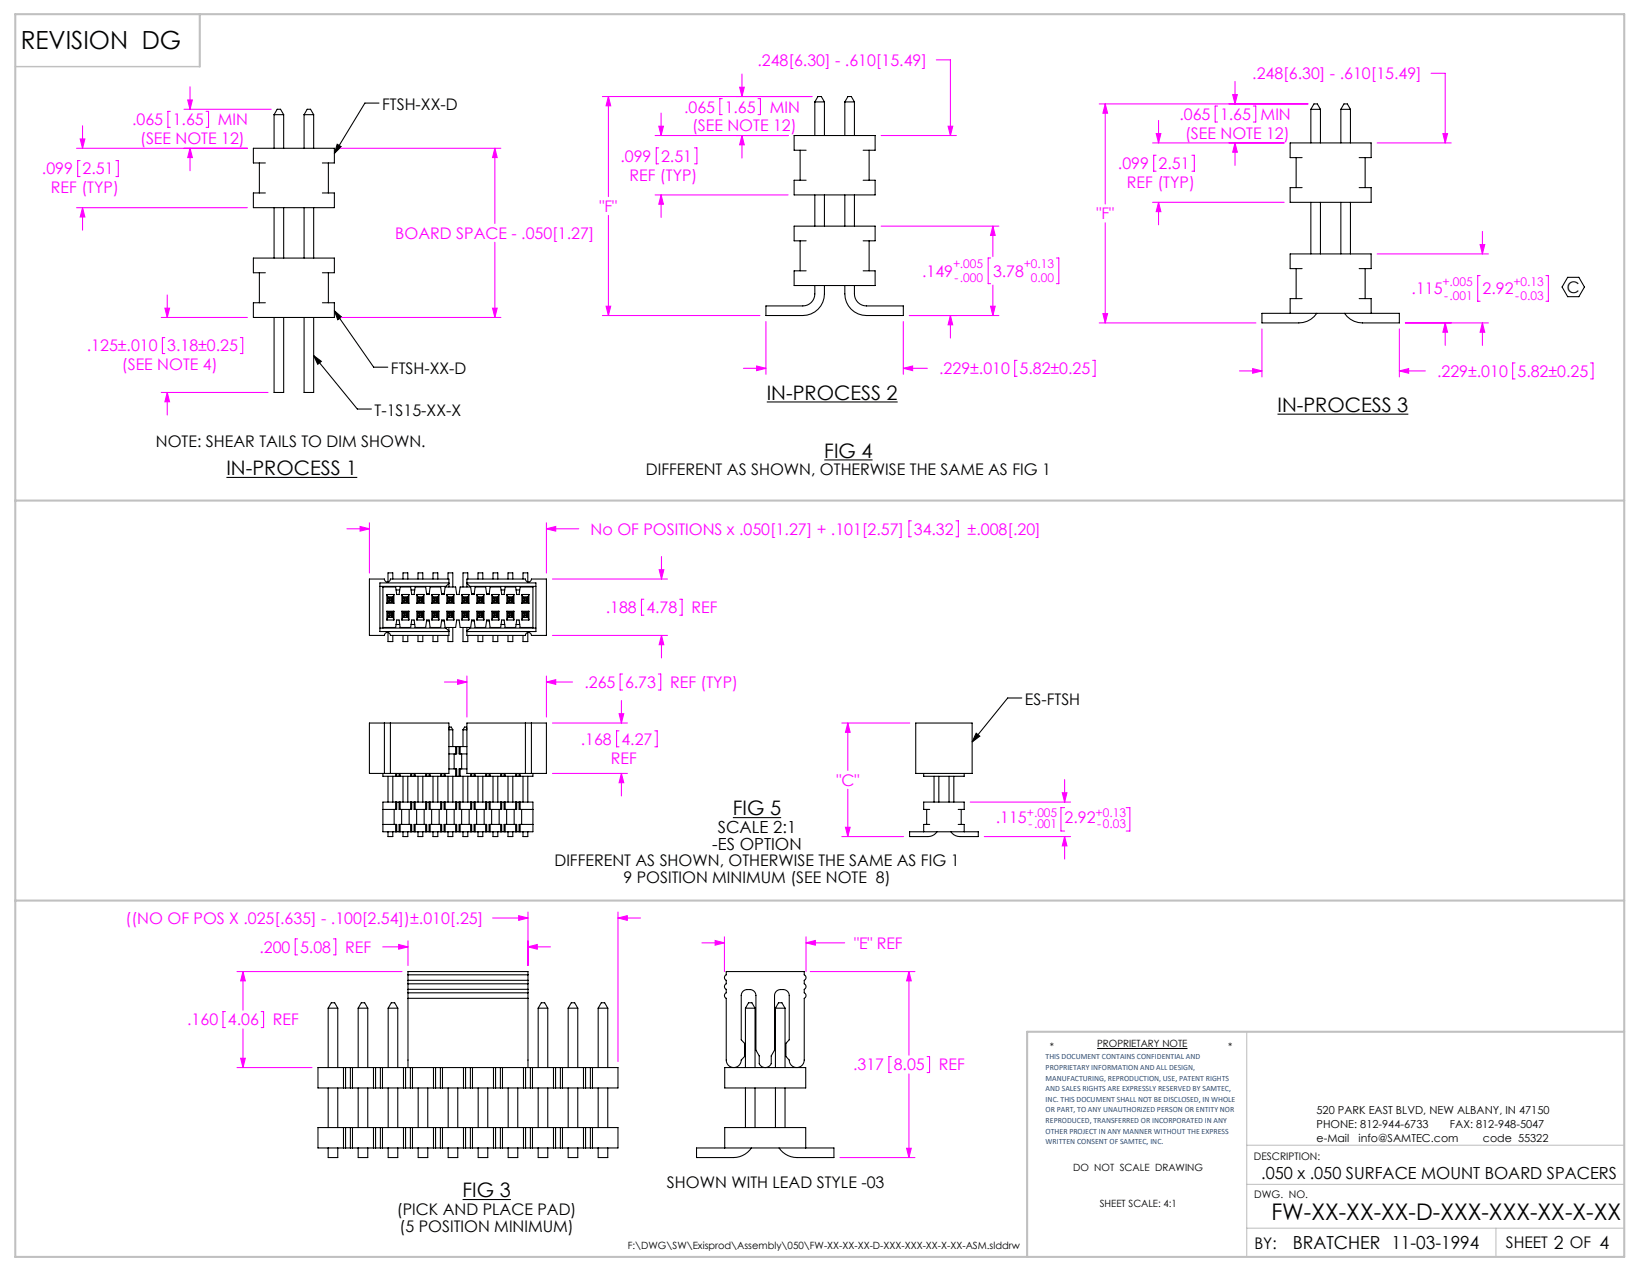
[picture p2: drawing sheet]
<svg xmlns="http://www.w3.org/2000/svg" width="279mm" height="216mm" viewBox="0 0 279 216" stroke-linecap="round" stroke-linejoin="round" font-family="sans-serif">
<path d="M0 0h279.4v215.9h-279.4z" fill="none" stroke="#fff" stroke-width=".18"/>
<g fill="none" stroke="#000" stroke-width=".18">
<path d="M46.4 19.4v5.7M46.4 19.4h1.6M46.4 19.4l.5-.9h.6l.5 .9M48 19.4v5.7M51.5 19.4h1.6M51.5 19.4l.5-.9h.6l.5 .9M51.5 19.4v5.7M53.1 19.4v5.7M64.2 17.5h-2.4l-5.2 8.5M138 17.3l.5-1h.6l.5 1M138 17.3h1.6M138 17.3v5.6"/>
<path d="M139.6 17.3v5.6M143.1 17.3l.5-1h.6l.5 1M143.1 17.3h1.6M143.1 17.3v5.6M144.7 17.3v5.6M222 18.5h1.6M222 18.5l.5-.9h.6l.5 .9M222 18.5v5.7M223.6 18.5v5.7M227 18.5h1.7M227 18.5l.6-.9h.5l.6 .9M227 18.5v5.7"/>
<path d="M228.7 18.5v5.7M43.9 27.6v5.1M44.9 27.6h-2v-2.5h13.7v2.5h-2M44.9 32.7h-2v2.5h13.7v-2.5h-2M46.4 35.2v8.5M48 35.2v8.5M51.5 35.2v8.5M53.1 35.2v8.5M55.6 27.6v5.1M57.1 24.4l.7 .4-1.2 1.2zM135.5 25.4v5.1M136.5 25.4h-2v-2.5h13.7v2.5h-2"/>
<path d="M136.5 30.5h-2v2.5h13.7v-2.5h-2M138 33v5.3M139.6 33v5.3M143.1 33v5.3M144.7 33v5.3M147.2 25.4v5.1M219.5 26.7v5.1M220.5 26.7h-2v-2.5h13.7v2.5h-2.1M220.5 31.8h-2v2.5h13.7v-2.5h-2.1M222 34.3v8.7M223.6 34.3v8.7M227 34.3v8.7"/>
<path d="M228.7 34.3v8.7M231.2 26.7v5.1M43.9 46.2v5.1M44.9 46.2h-2v-2.5h13.7v2.5h-2M44.9 51.3h-2v2.5h13.7v-2.5h-2M46.4 53.8v12.7h1.6v-12.7M51.5 53.8v12.7h1.6v-12.7M55.6 46.2v5.1M56.6 52.6l6.7 9.6h2.4M56.6 52.6l1.2 1.1-.6 .4zM135.5 40.8v5.1M136.5 40.8h-2v-2.5h13.7v2.5h-2"/>
<path d="M136.5 45.9h-2v2.4h13.7v-2.4h-2M138 48.3a3.2 3.2 0 0 1-.6 2.9 2.03 2.03 0 0 1-1.5 .6h-6.2v1.6h6.2a3.7 3.7 0 0 0 3.7-3.6v-1.5M143.1 48.3a4.7 4.7 0 0 0 1 4.1 3.7 3.7 0 0 0 2.6 1h6.3v-1.6h-6.3a2.03 2.03 0 0 1-2-2v-1.5M147.2 40.8v5.1M219.5 45.5v5.1M220.5 45.5h-2v-2.5h13.7v2.5h-2.1M220.5 50.6h-2v2.5M223 53.1a3.7 3.7 0 0 1-3.1 1.6h-6.2v-1.6h23.3v1.6h-6.3a3.7 3.7 0 0 1-3-1.6M230.1 50.6h2.1v2.5M231.2 45.5v5.1M265.5 47h1.9l.9 1.6-.9 1.6h-1.9l-1-1.6zM53.1 60.2l7.4 9.1h2.4"/>
<path d="M53.1 60.2l1.3 1-.6 .5zM129.8 68.1h22.2M139.6 77.9h8.2M216.3 70.1h22.2M38.3 80.8h22.2M64.8 99.3v7.1M64.8 99.4h2.2l.2 1.3h.4l.2-1.3h1.7l.2 1.3h.4l.2-1.3h1.8l.2 1.3h.4l.1-1.3h1.8l.2 1.3h.4l.2-1.3h1.8l.1 1.3h.4l.2-1.3h1.8l.2 1.3h.4l.2-1.3h1.7l.2 1.3h.4l.2-1.3h1.8l.2 1.3h.4l.1-1.3h1.8l.2 1.3h.4l.2-1.3h2.1M66.5 98v-1h-.8v1.5M67.1 99.9h.6M68.2 98v-1h.9v1M69.6 99.9h.6M70.8 98v-1h.8v1"/>
<path d="M73.3 98v-1h.8v1M75.9 98v-1h.8v2.4M76 99.4v-1.4h-9.9a.51 .51 0 0 1-.5 .6 .51 .51 0 0 1-.5-.6h-2.5v9.6h2.5a.51 .51 0 0 1 .5-.5 .51 .51 0 0 1 .5 .5h9.9v-1.3M76 98.7h-11.7v8.2h11.7M76 98.8l-.5 .5h-11.2M79.1 99.4v-1.4h9.9a.51 .51 0 0 0 .5 .6 .51 .51 0 0 0 .5-.6h2.5v9.6h-2.5a.51 .51 0 0 0-.5-.5 .51 .51 0 0 0-.5 .5h-9.9v-1.3M79.1 98.7h11.6v8.2h-11.6M79.1 98.8l.5 .5h11.1M79.2 98v-1h-.8v2.4M80.9 98v-1h.9v1M83.5 98v-1h.8v1M84.8 99.9h.7"/>
<path d="M86 98v-1h.8v1M87.4 99.9h.6M88.6 98v-1h.8v1.5M90.2 99.3v7.1M64.3 106.4h11.2l.5 .5M64.8 106.3h2.2l.2-1.3h.4l.2 1.3h1.7l.2-1.3h.4l.2 1.3h1.8l.2-1.3h.4l.1 1.3h1.8l.2-1.3h.4l.2 1.3h1.8l.1-1.3h.4l.2 1.3h1.8l.2-1.3h.4l.2 1.3h1.7l.2-1.3h.4l.2 1.3h1.8l.2-1.3h.4l.1 1.3h1.8l.2-1.3h.4l.2 1.3h2.1M65.5 102.1h1.2M65.5 100.7h1.2M65.5 100.7v1.4M65.5 103.5v1.5M65.5 103.5h1.2M65.5 105h1.2"/>
<path d="M65.5 100.7l.2 .4M65.5 103.5l.2 .1M65.7 101.1v.9M65.7 103.6v1M65.7 102l-.2 .1M65.7 101.1h.9M65.7 102h.9M65.7 104.6l-.2 .4M65.7 104.6h.9M65.7 103.6h.9M65.7 107.1v1.5h.8v-1M65.7 103.7v.8"/>
<path d="M65.7 101.1l.3 .3M65.7 103.7l.3 .3M65.7 103.7h.8M65.7 104.5h.8M65.7 101.1h.8M65.7 102h.8M66 101.7l-.3 .3M66 104.2l-.3 .3M66 104h.3M66 104.2h.3M66 101.4h.3M66 101.7h.3"/>
<path d="M66 101.4v.3M66 104v.2M66.3 101.7l.2 .3M66.3 104.2l.2 .3M66.3 101.4v.3M66.3 104v.2M66.5 101.1v.9M66.5 103.7v.8M66.5 101.1l-.2 .3M66.5 103.7l-.2 .3M66.6 102l.1 .1M66.6 101.1v.9"/>
<path d="M66.6 103.6v1M66.6 104.6l.1 .4M66.7 100.7v1.4M66.7 103.5v1.5M66.7 100.7l-.1 .4M66.7 103.5l-.1 .1M67.1 105.7h.6M68.1 102.1h1.1M68.1 100.7h1.1M68.1 103.5h1.1M68.1 105h1.1M68.1 100.7v1.4"/>
<path d="M68.1 103.5v1.5M68.1 103.5l.1 .1M68.1 100.7l.1 .4M68.2 101.1h.9M68.2 102h.9M68.2 104.6h.9M68.2 102l-.1 .1M68.2 103.6h.9M68.2 101.1v.9M68.2 103.6v1M68.2 104.6l-.1 .4M68.2 103.7v.8"/>
<path d="M68.2 107.6v1h.9v-1M68.2 103.7l.3 .3M68.2 101.1l.3 .3M68.2 103.7h.9M68.2 104.5h.9M68.5 101.7l-.3 .3M68.5 104.2l-.3 .3M68.5 104h.3M68.5 104.2h.3M68.5 101.4v.3M68.5 104v.2M68.5 101.4h.3"/>
<path d="M68.5 101.7h.3M68.8 104.2l.3 .3M68.8 101.7l.3 .3M68.8 101.4v.3M68.8 104v.2M69.1 101.1v.9M69.1 103.7v.8M69.1 101.1l-.3 .3M69.1 103.7l-.3 .3M69.1 103.6v1M69.1 102l.1 .1M69.1 104.6l.1 .4"/>
<path d="M69.2 100.7v1.4M69.2 103.5v1.5M69.2 100.7l-.1 .4M69.2 103.5l-.1 .1M69.6 105.7h.6M70.6 102.1h1.2M70.6 100.7h1.2M70.6 103.5h1.2M70.6 105h1.2M70.6 100.7v1.4M70.6 103.5v1.5M70.6 103.5l.1 .1"/>
<path d="M70.6 100.7l.1 .4M70.7 101.1h.9M70.7 102h.9M70.7 104.6h.9M70.7 103.6h.9M70.7 102l-.1 .1M70.7 101.1v.9M70.7 103.6v1M70.7 104.6l-.1 .4M70.8 107.6v1h.8v-1M70.8 101.1v.9M70.8 103.7v.8"/>
<path d="M70.8 103.7l.2 .3M70.8 101.1l.2 .3M70.8 103.7h.8M70.8 104.5h.8M70.8 101.1h.8M70.8 102h.8M71 101.7l-.2 .3M71 104.2l-.2 .3M71 104h.3M71 104.2h.3M71 101.4v.3M71 104v.2"/>
<path d="M71 101.4h.3M71 101.7h.3M71.3 104.2l.3 .3M71.3 101.7l.3 .3M71.3 101.4v.3M71.3 104v.2M71.6 101.1v.9M71.6 103.7v.8M71.6 101.1l-.3 .3M71.6 103.7l-.3 .3M71.6 102l.2 .1M71.6 103.6v1"/>
<path d="M71.6 104.6l.2 .4M71.8 100.7v1.4M71.8 103.5v1.5M71.8 100.7l-.2 .4M71.8 103.5l-.2 .1M72.2 100.5h.5M72.2 105.1h.5M73.1 102.1h1.2M73.1 100.7h1.2M73.1 103.5h1.2M73.1 105h1.2M73.1 100.7v1.4"/>
<path d="M73.1 103.5v1.5M73.1 103.5l.2 .1M73.1 100.7l.2 .4M73.3 101.1h.9M73.3 102h.9M73.3 104.6h.9M73.3 103.6h.9M73.3 102l-.2 .1M73.3 101.1v.9M73.3 103.6v1M73.3 104.6l-.2 .4M73.3 107.6v1h.8v-1"/>
<path d="M73.3 103.7v.8M73.3 103.7l.3 .3M73.3 101.1l.3 .3M73.3 103.7h.8M73.3 104.5h.8M73.3 101.1h.8M73.3 102h.8M73.6 101.7l-.3 .3M73.6 104.2l-.3 .3M73.6 104h.3M73.6 104.2h.3M73.6 101.4h.3"/>
<path d="M73.6 101.7h.3M73.6 101.4v.3M73.6 104v.2M73.9 104.2l.2 .3M73.9 101.7l.2 .3M73.9 101.4v.3M73.9 104v.2M74.1 101.1v.9M74.1 103.7v.8M74.1 101.1l-.2 .3M74.1 103.7l-.2 .3M74.2 102l.1 .1"/>
<path d="M74.2 101.1v.9M74.2 103.6v1M74.2 104.6l.1 .4M74.3 100.7v1.4M74.3 103.5v1.5M74.3 100.7l-.1 .4M74.3 103.5l-.1 .1M74.8 100.5h.4M74.8 105.1h.4M75.7 102.1h1.2M75.7 100.7h1.2M75.7 103.5h1.2"/>
<path d="M75.7 105h1.2M75.7 100.7v1.4M75.7 103.5v1.5M75.7 103.5l.1 .1M75.7 100.7l.1 .4M75.8 101.1h.9M75.8 102h.9M75.8 104.6h.9M75.8 103.6h.9M75.8 102l-.1 .1M75.8 101.1v.9M75.8 103.6v1"/>
<path d="M75.8 104.6l-.1 .4M75.9 101.1v.9M75.9 103.7v.8M75.9 103.7l.2 .3M75.9 101.1l.2 .3M75.9 103.7h.8M75.9 104.5h.8M75.9 101.1h.8M75.9 102h.8M76.1 101.7l-.2 .3M76.1 104.2l-.2 .3M76.1 104h.3"/>
<path d="M76.1 104.2h.3M76.1 101.4h.3M76.1 101.7h.3M76.1 101.4v.3M76.1 104v.2M76.4 104.2l.3 .3M76.4 101.7l.3 .3M76.4 101.4v.3M76.4 104v.2M76.7 101.1v.9M76.7 103.7v.8M76.7 106.3v2.3h-.8v-1"/>
<path d="M76.7 101.1l-.3 .3M76.7 103.7l-.3 .3M76.7 102l.2 .1M76.7 103.6v1M76.7 104.6l.2 .4M76.9 100.7v1.4M76.9 103.5v1.5M76.9 100.7l-.2 .4M76.9 103.5l-.2 .1M78.2 102.1h1.2M78.2 100.7h1.2M78.2 103.5h1.2"/>
<path d="M78.2 105h1.2M78.2 100.7v1.4M78.2 103.5v1.5M78.2 103.5l.2 .1M78.2 100.7l.2 .4M78.4 101.1h.9M78.4 102h.9M78.4 104.6h.9M78.4 103.6h.9M78.4 102l-.2 .1M78.4 101.1v.9M78.4 103.6v1"/>
<path d="M78.4 104.6l-.2 .4M78.4 103.7v.8M78.4 106.3v2.3h.8v-1M78.4 103.7l.3 .3M78.4 101.1l.3 .3M78.4 103.7h.8M78.4 104.5h.8M78.4 101.1h.8M78.4 102h.8M78.7 101.7l-.3 .3M78.7 104.2l-.3 .3M78.7 104h.3"/>
<path d="M78.7 104.2h.3M78.7 101.4h.3M78.7 101.7h.3M78.7 101.4v.3M78.7 104v.2M79 104.2l.2 .3M79 101.7l.2 .3M79 101.4v.3M79 104v.2M79.2 101.1v.9M79.2 103.7v.8M79.2 101.1l-.2 .3"/>
<path d="M79.2 103.7l-.2 .3M79.3 102l.1 .1M79.3 101.1v.9M79.3 103.6v1M79.3 104.6l.1 .4M79.4 100.7v1.4M79.4 103.5v1.5M79.4 100.7l-.1 .4M79.4 103.5l-.1 .1M79.9 100.5h.4M79.9 105.1h.4M80.8 102.1h1.1"/>
<path d="M80.8 100.7h1.1M80.8 103.5h1.1M80.8 105h1.1M80.8 100.7v1.4M80.8 103.5v1.5M80.8 103.5l.1 .1M80.8 100.7l.1 .4M80.9 101.1h.9M80.9 102h.9M80.9 104.6h.9M80.9 103.6h.9M80.9 102l-.1 .1"/>
<path d="M80.9 101.1v.9M80.9 103.6v1M80.9 104.6l-.1 .4M80.9 103.7v.8M80.9 107.6v1h.9v-1M80.9 103.7l.3 .3M80.9 101.1l.3 .3M80.9 103.7h.9M80.9 104.5h.9M81.2 101.7l-.3 .3M81.2 104.2l-.3 .3M81.2 104h.3"/>
<path d="M81.2 104.2h.3M81.2 101.4h.3M81.2 101.7h.3M81.2 101.4v.3M81.2 104v.2M81.5 104.2l.3 .3M81.5 101.7l.3 .3M81.5 101.4v.3M81.5 104v.2M81.8 101.1v.9M81.8 103.7v.8M81.8 101.1l-.3 .3"/>
<path d="M81.8 103.7l-.3 .3M81.8 102l.1 .1M81.8 103.6v1M81.8 104.6l.1 .4M81.9 100.7v1.4M81.9 103.5v1.5M81.9 100.7l-.1 .4M81.9 103.5l-.1 .1M82.4 100.5h.4M82.4 105.1h.4M83.3 102.1h1.2M83.3 100.7h1.2"/>
<path d="M83.3 103.5h1.2M83.3 105h1.2M83.3 100.7v1.4M83.3 103.5v1.5M83.3 103.5l.1 .1M83.3 100.7l.1 .4M83.4 101.1h.9M83.4 102h.9M83.4 104.6h.9M83.4 103.6h.9M83.4 102l-.1 .1M83.4 101.1v.9"/>
<path d="M83.4 103.6v1M83.4 104.6l-.1 .4M83.5 107.6v1h.8v-1M83.5 101.1v.9M83.5 103.7v.8M83.5 103.7l.2 .3M83.5 101.1l.2 .3M83.5 103.7h.8M83.5 104.5h.8M83.5 101.1h.8M83.5 102h.8M83.7 101.7l-.2 .3"/>
<path d="M83.7 104.2l-.2 .3M83.7 104h.3M83.7 104.2h.3M83.7 101.4v.3M83.7 104v.2M83.7 101.4h.3M83.7 101.7h.3M84 104.2l.3 .3M84 101.7l.3 .3M84 101.4v.3M84 104v.2M84.3 101.1v.9"/>
<path d="M84.3 103.7v.8M84.3 101.1l-.3 .3M84.3 103.7l-.3 .3M84.3 102l.2 .1M84.3 103.6v1M84.3 104.6l.2 .4M84.5 100.7v1.4M84.5 103.5v1.5M84.5 100.7l-.2 .4M84.5 103.5l-.2 .1M84.8 105.7h.7M85.8 102.1h1.2"/>
<path d="M85.8 100.7h1.2M85.8 103.5h1.2M85.8 105h1.2M85.8 100.7v1.4M85.8 103.5v1.5M85.8 100.7l.2 .4M85.8 103.5l.2 .1M86 101.1h.9M86 102h.9M86 104.6h.9M86 103.6h.9M86 102l-.2 .1"/>
<path d="M86 101.1v.9M86 103.6v1M86 104.6l-.2 .4M86 103.7v.8M86 107.6v1h.8v-1M86 101.1l.3 .3M86 103.7l.3 .3M86 103.7h.8M86 104.5h.8M86 101.1h.8M86 102h.8M86.3 101.7l-.3 .3"/>
<path d="M86.3 104.2l-.3 .3M86.3 104h.3M86.3 104.2h.3M86.3 101.4v.3M86.3 104v.2M86.3 101.4h.3M86.3 101.7h.3M86.6 101.7l.2 .3M86.6 104.2l.2 .3M86.6 101.4v.3M86.6 104v.2M86.8 101.1v.9"/>
<path d="M86.8 103.7v.8M86.8 101.1l-.2 .3M86.8 103.7l-.2 .3M86.9 102l.1 .1M86.9 101.1v.9M86.9 103.6v1M86.9 104.6l.1 .4M87 100.7v1.4M87 103.5v1.5M87 100.7l-.1 .4M87 103.5l-.1 .1M87.4 105.7h.6"/>
<path d="M88.4 102.1h1.2M88.4 100.7h1.2M88.4 103.5h1.2M88.4 105h1.2M88.4 100.7v1.4M88.4 103.5v1.5M88.4 103.5l.1 .1M88.4 100.7l.1 .4M88.5 101.1h.9M88.5 102h.9M88.5 104.6h.9M88.5 103.6h.9"/>
<path d="M88.5 102l-.1 .1M88.5 101.1v.9M88.5 103.6v1M88.5 104.6l-.1 .4M88.6 101.1v.9M88.6 103.7v.8M88.6 103.7l.2 .3M88.6 101.1l.2 .3M88.6 103.7h.8M88.6 104.5h.8M88.6 101.1h.8M88.6 102h.8"/>
<path d="M88.8 101.7l-.2 .3M88.8 104.2l-.2 .3M88.8 101.4v.3M88.8 104v.2M88.8 104h.3M88.8 104.2h.3M88.8 101.4h.3M88.8 101.7h.3M89.1 104.2l.3 .3M89.1 101.7l.3 .3M89.1 101.4v.3M89.1 104v.2"/>
<path d="M89.4 101.1v.9M89.4 103.7v.8M89.4 107.1v1.5h-.8v-1M89.4 101.1l-.3 .3M89.4 103.7l-.3 .3M89.4 103.6v1M89.4 102l.2 .1M89.4 104.6l.2 .4M89.6 100.7v1.4M89.6 103.5v1.5M89.6 100.7l-.2 .4M89.6 103.5l-.2 .1"/>
<path d="M90.7 106.4h-11.1l-.5 .5M173 118.2h-2.4l-6 7.4M64.8 131v.5h25.4v-.5M64.8 135.8h25.4v5h-25.4zM64.8 139.6h2.4v1.2M65.1 122.4h1M65.1 131h1M65.1 122.4h-2.5v8.6h2.5M65.1 122.4v8.6M65.7 131.5v4.3M66.1 122.4h9.9v8.6h-9.9M66.1 122.4v8.6"/>
<path d="M66.5 131.5v4.3M66.7 137.1v2.5M67 131v.5M67 135.8v1.3M67 139.6v1.2M67.2 131v.5M67.2 135.8v1.3h-2.4M67.6 135.8v1.3h2.1v-1.3M67.6 131v.5M67.8 131v.5M67.8 135.8v1.3M67.8 139.6v1.2"/>
<path d="M68 137.1v2.5M68.2 131.5v4.3M69.1 131.5v4.3M69.3 137.1v2.5M69.5 131v.5M69.5 135.8v1.3M69.5 139.6v1.2M69.7 131v.5M70.1 135.8v1.3h2.2v-1.3M70.1 131v.5M70.3 131v.5M70.3 135.8v1.3"/>
<path d="M70.3 139.6v1.2M70.6 137.1v2.5M70.8 131.5v4.3M71.6 131.5v4.3M71.8 137.1v2.5M72.1 131v.5M72.1 135.8v1.3M72.1 139.6v1.2M72.3 131v.5M72.7 135.8v1.3h2.1v-1.3M72.7 131v.5M72.8 131v.5"/>
<path d="M72.8 135.8v1.3M72.8 139.6v1.2M73.1 137.1v2.5M73.3 131.5v4.3M74.1 131.5v4.3M74.4 137.1v2.5M74.6 131v.5M74.6 135.8v1.3M74.6 139.6v1.2M74.8 131v.5M75.2 135.8v1.3h2.1v-1.3M75.2 131v.5"/>
<path d="M75.4 131v.5M75.4 135.8v1.3M75.4 139.6v1.2M75.6 137.1v2.5M75.9 131.5v4.3M76 130.2h1.3v1.3M76 126.4h3.1M76 123.6h.7M76 123.3l.1-.2h.3l.3 .5M76.7 123.6v2.8M76.7 131.5v4.3M76.9 127.7v2.5"/>
<path d="M76.9 137.1v2.5M77.2 126.4v1.3M77.2 130.2v1.3M77.2 135.8v1.3M77.2 139.6v1.2M77.3 126.4v1.3h-1.3M77.7 135.8v1.3h2.2v-1.3M77.7 126.4v1.3h1.4M77.9 126.4v1.3M77.9 130.2v1.3M77.9 135.8v1.3M77.9 139.6v1.2"/>
<path d="M78.2 127.7v2.5M78.2 137.1v2.5M78.4 123.6h.7M78.4 123.6v2.8M78.4 131.5v4.3M79.1 130.2h-1.4v1.3M79.1 123.3l-.1-.2h-.3l-.3 .5M79.2 131.5v4.3M79.4 137.1v2.5M79.7 131v.5M79.7 135.8v1.3M79.7 139.6v1.2"/>
<path d="M79.9 131v.5M80.3 131v.5M80.3 135.8v1.3h2.1v-1.3M80.5 131v.5M80.5 135.8v1.3M80.5 139.6v1.2M80.7 137.1v2.5M80.9 131.5v4.3M81.8 131.5v4.3M82 137.1v2.5M82.2 131v.5M82.2 135.8v1.3"/>
<path d="M82.2 139.6v1.2M82.4 131v.5M82.8 135.8v1.3h2.2v-1.3M82.8 131v.5M83 131v.5M83 135.8v1.3M83 139.6v1.2M83.3 137.1v2.5M83.5 131.5v4.3M84.3 131.5v4.3M84.5 137.1v2.5M84.8 131v.5"/>
<path d="M84.8 135.8v1.3M84.8 139.6v1.2M85 131v.5M85.4 135.8v1.3h2.1v-1.3M85.4 131v.5M85.5 131v.5M85.5 135.8v1.3M85.5 139.6v1.2M85.8 137.1v2.5M86 131.5v4.3M86.8 131.5v4.3M87.1 137.1v2.5"/>
<path d="M87.3 131v.5M87.3 135.8v1.3M87.3 139.6v1.2M87.5 131v.5M87.9 131v.5M87.9 135.8v1.3h2.3M88.1 131v.5M88.1 135.8v1.3M88.1 139.6v1.2M88.3 137.1v2.5M88.6 131.5v4.3M89 122.4h1"/>
<path d="M89 131h1M89 122.4v8.6M89 122.4h-9.9v8.6h9.9M89.4 131.5v4.3M90 122.4h2.5v8.6h-2.5M90 122.4v8.6M90.2 139.6h-2.3v1.2M124.1 138.5h8.2M155.1 122.4h9.5v8.6h-9.5zM156.4 131v.5h6.9v-.5M156.9 137.1v2.5M157.4 137.1h-1v-1.3h6.9v1.3h-1"/>
<path d="M157.4 139.6h-1v1.2M158.2 131.5v4.3M159 131.5v4.3M160.7 131.5v4.3M161.5 131.5v4.3M162.3 139.6h1v1.2M162.8 137.1v2.5M165.3 124.2l.6 .5-1.3 .9zM65.7 140.8v.9h.8v-.9M67.6 140.8v-1.2h2.1v1.2M68.2 140.8v.9h.9v-.9M70.1 140.8v-1.2h2.2v1.2"/>
<path d="M70.8 140.8v.9h.8v-.9M72.7 140.8v-1.2h2.1v1.2M73.3 140.8v.9h.8v-.9M75.2 140.8v-1.2h2.1v1.2M75.9 140.8v.9h.8v-.9M77.7 140.8v-1.2h2.2v1.2M78.4 140.8v.9h.8v-.9M80.3 140.8v-1.2h2.1v1.2M80.9 140.8v.9h.9v-.9M82.8 140.8v-1.2h2.2v1.2M83.5 140.8v.9h.8v-.9M85.4 140.8v-1.2h2.1v1.2"/>
<path d="M86 140.8v.9h.8v-.9M88.6 140.8v.9h.8v-.9M158.7 140.8a1.83 1.83 0 0 1-1.6 .9h-3.1v-.9h11.7v.9h-3.2a1.83 1.83 0 0 1-1.5-.9M55.6 170.7v10.1M55.6 170.7h1.6M55.6 170.7l.5-.9h.6l.5 .9M57.2 170.7v10.1M60.7 170.7h1.6M60.7 170.7l.5-.9h.5l.6 .9M60.7 170.7v10.1M62.3 170.7v10.1M65.7 170.7h1.7"/>
<path d="M65.7 170.7l.6-.9h.5l.6 .9M65.7 170.7v10.1M67.4 170.7v10.1M69.1 165.1v.9M69.1 166.6v.9M69.1 168.1v.9M69.1 169v11.8M69.1 165.1v-.6h20.3v.6M69.1 165.1h20.3M69.1 166h20.3M69.1 166.6h20.3M69.1 167.5h20.3"/>
<path d="M69.1 168.1h20.3M69.1 169h20.3M69.1 166v.6M69.1 167.5v.6M89.4 165.1v.9M89.4 166.6v.9M89.4 168.1v.9M89.4 169v11.8M89.4 166v.6M89.4 167.5v.6M91.1 170.7h1.7M91.1 170.7l.6-.9h.5l.6 .9"/>
<path d="M91.1 170.7v10.1M92.8 170.7v10.1M96.2 170.7h1.6M96.2 170.7l.5-.9h.6l.5 .9M96.2 170.7v10.1M97.8 170.7v10.1M101.3 170.7h1.6M101.3 170.7l.5-.9h.6l.5 .9M101.3 170.7v10.1M102.9 170.7v10.1M123 164.5h13.2v.6a.51 .51 0 0 1 .3 .4 .51 .51 0 0 1-.3 .5v.6a.51 .51 0 0 1 .3 .5 .51 .51 0 0 1-.3 .4v.6a.51 .51 0 0 1 .3 .5 .51 .51 0 0 1-.3 .4v10.5a1.27 1.27 0 0 1-1.3 1.3 1.27 1.27 0 0 1-1.3-1.3l-.5-.6v-2.2l.5-.6v-7.5a1.27 1.27 0 0 0-1.2-1.1 1.27 1.27 0 0 0-1.2 1.1v9.2l-.6 1v1.3a1.11 1.11 0 0 1-1 .7 1.11 1.11 0 0 1-1-.7v-1.3l-.6-1v-9.2a1.27 1.27 0 0 0-1.2-1.1 1.27 1.27 0 0 0-1.3 1.1v7.5l.6 .6v2.2l-.6 .6a1.27 1.27 0 0 1-1.3 1.3 1.27 1.27 0 0 1-1.2-1.3v-10.5a.51 .51 0 0 1-.3-.4 .51 .51 0 0 1 .3-.5v-.6a.51 .51 0 0 1-.3-.4 .51 .51 0 0 1 .3-.5v-.6a.51 .51 0 0 1-.3-.5 .51 .51 0 0 1 .3-.4zM126.2 170.7h1.7"/>
<path d="M126.2 170.7l.6-.9h.5l.6 .9M126.2 170.7v10.1M127.9 170.7v10.1M131.3 170.7v10.1M131.3 170.7h1.6M131.3 170.7l.5-.9h.6l.5 .9M132.9 170.7v10.1M185.8 177.5h15.3M53.8 180.8h50.8v3.4h-50.8zM53.8 190.9h50.8v3.5h-50.8zM55.6 184.2v6.7M55.6 194.4v1.6h1.6v-1.6"/>
<path d="M57.2 184.2v6.7M58.2 180.8v3.4M58.2 190.9v3.5M58.5 180.8v3.4M58.5 190.9v3.5M59.3 180.8v3.4M59.3 190.9v3.5M59.7 180.8v3.4M59.7 190.9v3.5M60.7 194.4v1.6h1.6v-1.6M60.7 184.2v6.7M62.3 184.2v6.7"/>
<path d="M63.2 180.8v3.4M63.2 190.9v3.5M63.6 180.8v3.4M63.6 190.9v3.5M64.4 180.8v3.4M64.4 190.9v3.5M64.8 180.8v3.4M64.8 190.9v3.5M65.7 194.4v1.6h1.7v-1.6M65.7 184.2v6.7M67.4 184.2v6.7M68.3 180.8v3.4"/>
<path d="M68.3 190.9v3.5M68.7 180.8v3.4M68.7 190.9v3.5M69.5 180.8v3.4M69.5 190.9v3.5M69.8 180.8v3.4M69.8 190.9v3.5M70.8 194.4v1.6h1.6v-1.6M70.8 184.2v6.7M72.4 184.2v6.7M73.4 180.8v3.4M73.4 190.9v3.5"/>
<path d="M73.8 180.8v3.4M73.8 190.9v3.5M74.6 180.8v3.4M74.6 190.9v3.5M74.9 180.8v3.4M74.9 190.9v3.5M75.9 194.4v1.6h1.6v-1.6M75.9 184.2v6.7M77.5 184.2v6.7M78.5 180.8v3.4M78.5 190.9v3.5M78.8 180.8v3.4"/>
<path d="M78.8 190.9v3.5M79.7 180.8v3.4M79.7 190.9v3.5M80 180.8v3.4M80 190.9v3.5M81 194.4v1.6h1.6v-1.6M81 184.2v6.7M82.6 184.2v6.7M83.6 180.8v3.4M83.6 190.9v3.5M83.9 180.8v3.4M83.9 190.9v3.5"/>
<path d="M84.7 180.8v3.4M84.7 190.9v3.5M85.1 180.8v3.4M85.1 190.9v3.5M86.1 194.4v1.6h1.6v-1.6M86.1 184.2v6.7M87.7 184.2v6.7M88.6 180.8v3.4M88.6 190.9v3.5M89 180.8v3.4M89 190.9v3.5M89.8 180.8v3.4"/>
<path d="M89.8 190.9v3.5M90.2 180.8v3.4M90.2 190.9v3.5M91.1 194.4v1.6h1.7v-1.6M91.1 184.2v6.7M92.8 184.2v6.7M93.7 180.8v3.4M93.7 190.9v3.5M94.1 180.8v3.4M94.1 190.9v3.5M94.9 180.8v3.4M94.9 190.9v3.5"/>
<path d="M95.2 180.8v3.4M95.2 190.9v3.5M96.2 194.4v1.6h1.6v-1.6M96.2 184.2v6.7M97.8 184.2v6.7M98.8 180.8v3.4M98.8 190.9v3.5M99.2 180.8v3.4M99.2 190.9v3.5M100 180.8v3.4M100 190.9v3.5M100.3 180.8v3.4"/>
<path d="M100.3 190.9v3.5M101.3 194.4v1.6h1.6v-1.6M101.3 184.2v6.7M102.9 184.2v6.7M122.7 180.8h13.7v3.4h-13.7zM122.7 194.4v-3.5h13.7v3.5M126.2 184.2v6.7M127.2 194.4a3.7 3.7 0 0 1-3 1.6h-6.3v-1.6h23.3v1.6h-6.2a3.7 3.7 0 0 1-3.1-1.6M127.9 184.2v6.7M131.3 184.2v6.7M132.9 184.2v6.7M78.3 203.1h8.2"/>
</g>
<path d="M211.1 174.7v38.1M211.1 193.9h63.9M211.1 208h63.9M211.1 200.6h63.9M253.3 208v4.8" fill="none" stroke="#c0c0c0" stroke-width=".18"/>
<path d="M2.6 11.3h31.2" fill="none" stroke="#c0c0c0" stroke-width=".25"/>
<path d="M2.6 2.4h272.4v210.4h-272.4zM33.8 2.4v8.9M2.6 84.8h272.4M2.6 152.5h272.4M275 174.7h-101.1v38.1" fill="none" stroke="#c0c0c0" stroke-width=".35"/>
<g fill="none" stroke="#f0f" stroke-width=".18">
<path d="M28.8 18.9h-.4v2.7h.4M31.2 18.5h14.7M31.8 16.9h.8l-.4 1.6zM32.2 14.7v3.8M34.9 18.9h.4v2.7h-.4M102 16.3h35.5M103 16.3l.4 1.6h-.8zM103 16.3v17M111.9 19.1v3.8M122.3 16.7h-.4v2.7h.4M125.2 14.8h.8l-.4 1.5zM125.6 12.5v3.8"/>
<path d="M128.4 16.7h.4v2.7h-.4M158.5 10.1h2.4v12.8M186.1 17.6h35.4M187.2 17.6v16.9M187.2 17.6l.3 1.6h-.7zM206.2 18h-.4v2.7h.4M208.7 16h.8l-.4 1.6zM209.1 13.8v3.8M212.2 18h.4v2.7h-.4M242.3 12.4h2.4v11.8M13 25.1h28.9M13 35.2h28.9"/>
<path d="M13.6 27.2h-.4v2.7h.4M13.6 23.5h.8l-.4 1.6zM14 35.2l.4 1.5h-.8zM14 21.3v3.8M14 35.2v3.8M19.6 27.2h.4v2.7h-.4M32.2 25.1v3.8M32.2 25.1l.4 1.6h-.8zM57.6 25.1h27.2M83.8 25.1l.4 1.6h-.8zM83.8 25.1v12.7M103 36.5v16.9"/>
<path d="M110.9 22.9h22.6M110.9 33h22.6M111.5 25h-.4v2.7h.4M111.6 21.4h.7l-.4 1.5zM111.9 33l.4 1.6h-.7zM111.9 33v3.8M117.6 25h.4v2.7h-.4M125.6 22.9l.4 1.6h-.8zM125.6 22.9v3.9M149.2 22.9h12.8M149.2 38.3h19.9M160.5 21.4h.8l-.4 1.5z"/>
<path d="M168.1 38.3l.4 1.6h-.8zM168.1 38.3v5.1M187.2 37.7v17M195.2 24.2h22.2M195.2 34.3h22.2M195.8 26.3h-.4v2.7h.4M195.8 22.6h.8l-.4 1.6zM196.2 34.3l.4 1.5h-.8zM196.2 20.4v3.8M196.2 34.3v3.8M201.8 26.3h.4v2.7h-.4M209.1 24.2v3.8"/>
<path d="M209.1 24.2l.4 1.6h-.8zM233.2 24.2h12.5M244.3 22.6h.8l-.4 1.6zM251 39.2v3.8M27.3 53.8h14.6M27.9 57.2h-.4v2.7h.4M27.9 52.2h.8l-.4 1.6zM28.3 49.9v3.9M40.7 57.2h.4v2.7h-.4M57.6 53.8h27.2M83.4 52.2h.8l-.4 1.6zM83.8 41v12.8"/>
<path d="M102 53.4h26.7M102.6 51.9h.8l-.4 1.5zM129.7 54.4v9M153 54.4v9M154 53.4h15.1M160.9 53.4v3.8M160.9 53.4l.4 1.6h-.8zM167.7 51.9h.8l-.4 1.5zM167.7 43.7h-.4v4.3h.4M168.1 48.3v5.1M178.9 43.7h.4v4.3h-.4M186.1 54.7h26.6"/>
<path d="M186.8 53.1h.7l-.3 1.6zM213.7 55.7v8.1M233.2 43h18.8M237 55.7v8.1M238 54.7h14M244.7 54.7l.4 1.6h-.8zM244.7 54.7v3.8M250.6 41.4h.8l-.4 1.6zM250.6 46.7h-.4v4.3h.4M251 54.7l.4 1.6h-.8zM251 54.7v3.8M261.8 46.7h.4v4.3h-.4"/>
<path d="M27.3 66.5h18.1M28.3 66.5l.4 1.5h-.8zM28.3 66.5v3.8M125.9 62.4h3.8M128.1 62l1.6 .4-1.6 .4zM153 62.4l1.5-.4v.8zM153 62.4h4M172.2 61h-.4v2.7h.4M185 61h.4v2.7h-.4M209.9 62.8h3.8M212.1 62.4l1.6 .4-1.6 .4zM237 62.8l1.5-.4v.8z"/>
<path d="M237 62.8h4.4M256.6 61.5h-.5v2.7h.5M269.3 61.5h.4v2.7h-.4M58.7 89.5h3.9M61 89.2l1.6 .3-1.6 .4zM62.6 88.5v8.5M92.5 88.5v8.5M92.5 89.5h5.5M92.5 89.5l1.6-.3v.7zM93.5 98h19.5M111.6 96.5h.8l-.4 1.5zM112 94.2v3.8"/>
<path d="M154.3 88.2h-.4v2.7h.4M161.9 88.2h.4v2.7h-.4M75.3 115.5h3.8M77.5 115.1l1.6 .4-1.6 .4zM79.1 114.5v6.9M92.5 114.5v6.9M92.5 115.5h4.5M92.5 115.5l1.6-.4v.8zM93.5 107.6h19.5M105.2 118.6v3.8M105.4 114.1h-.4v2.7h.4M109 101.5h-.4v2.7h.4"/>
<path d="M111.5 114.1h.4v2.7h-.4M112 107.6v3.8M112 107.6l.4 1.6h-.8zM115.1 101.5h.4v2.7h-.4M93.5 122.4h12.7M93.5 131h12.7M104.8 123.8h-.4v2.7h.4M104.8 120.9h.8l-.4 1.5zM105.2 131v3.8M105.2 131l.4 1.5h-.8zM110.9 123.8h.4v2.7h-.4M142.5 122.4h11.5"/>
<path d="M143.6 122.4l.4 1.6h-.8zM143.6 122.4v8.1M143.6 133.6v8.1M164.3 135.8h17M179.9 134.2h.8l-.4 1.6zM180.3 136.8h-.6v3.9h.6M180.3 132v3.8M190.7 136.8h.6v3.9h-.6M50.4 159h-.4v2.7h.4M56.5 159h.4v2.7h-.4M67.5 159.9l1.6 .4-1.6 .4zM69.1 159.3v4.2"/>
<path d="M83.4 155.5h6M87.8 155.1l1.6 .3-1.6 .4zM89.4 154.4v9.1M104.6 154.4v25.4M104.6 155.5h3.9M104.6 155.4l1.6-.3v.7zM118.9 159.7h3.8M121.1 159.3l1.6 .4-1.6 .3zM122.7 158.6v5.9M136.5 159.7l1.6-.4v.7zM136.5 158.6v5.9M136.5 159.7h6.5"/>
<path d="M142.5 141.7h10.5M143.2 140.1h.8l-.4 1.6zM166.7 141.7h14.6M180.3 141.7l.4 1.5h-.8zM180.3 141.7v3.8M38.2 171.3h-.4v2.7h.4M40.1 164.5h28M40.8 179.2h.7l-.4 1.6zM41.1 164.5v6.6M41.1 174.2v6.6M41.1 164.5l.4 1.6h-.7zM44.2 171.3h.4v2.7h-.4"/>
<path d="M64.8 160.3h4.3M89.4 160.3h3.8M89.4 160.3l1.6-.4v.8zM137.2 164.5h17.7M150.9 178.9h-.4v2.7h.4M153.9 164.5l.4 1.6h-.8zM153.9 164.5v14.2M157 178.9h.4v2.7h-.4M40.1 180.8h12.7M142.2 196h12.7M153.5 194.4h.8l-.4 1.6zM153.9 181.9v14.1"/>
</g>
<path d="M57.1 24.4l.7 .4-1.2 1.2zM56.6 52.6l1.2 1.1-.6 .4zM53.1 60.2l1.3 1-.6 .5zM165.3 124.2l.6 .5-1.3 .9z" fill="#000"/>
<path d="M27.9 52.2h.8l-.4 1.6zM28.3 66.5l.4 1.5h-.8zM83.4 52.2h.8l-.4 1.6zM83.8 25.1l.4 1.6h-.8zM32.2 25.1l.4 1.6h-.8zM31.8 16.9h.8l-.4 1.6zM14 35.2l.4 1.5h-.8zM13.6 23.5h.8l-.4 1.6zM125.6 22.9l.4 1.6h-.8zM125.2 14.8h.8l-.4 1.5zM111.9 33l.4 1.6h-.7zM111.6 21.4h.7l-.4 1.5zM102.6 51.9h.8l-.4 1.5zM103 16.3l.4 1.6h-.8zM160.5 21.4h.8l-.4 1.5zM160.9 53.4l.4 1.6h-.8zM167.7 51.9h.8l-.4 1.5zM168.1 38.3l.4 1.6h-.8zM128.1 62l1.6 .4-1.6 .4zM153 62.4l1.5-.4v.8zM209.1 24.2l.4 1.6h-.8zM208.7 16h.8l-.4 1.6zM196.2 34.3l.4 1.5h-.8zM195.8 22.6h.8l-.4 1.6zM186.8 53.1h.7l-.3 1.6zM187.2 17.6l.3 1.6h-.7zM244.3 22.6h.8l-.4 1.6zM244.7 54.7l.4 1.6h-.8zM251 54.7l.4 1.6h-.8zM250.6 41.4h.8l-.4 1.6zM212.1 62.4l1.6 .4-1.6 .4zM237 62.8l1.5-.4v.8zM121.1 159.3l1.6 .4-1.6 .3zM136.5 159.7l1.6-.4v.7zM153.9 164.5l.4 1.6h-.8zM153.5 194.4h.8l-.4 1.6zM104.6 155.4l1.6-.3v.7zM87.8 155.1l1.6 .3-1.6 .4zM89.4 160.3l1.6-.4v.8zM67.5 159.9l1.6 .4-1.6 .4zM40.8 179.2h.7l-.4 1.6zM41.1 164.5l.4 1.6h-.7zM104.8 120.9h.8l-.4 1.5zM105.2 131l.4 1.5h-.8zM77.5 115.1l1.6 .4-1.6 .4zM92.5 115.5l1.6-.4v.8zM143.6 122.4l.4 1.6h-.8zM143.2 140.1h.8l-.4 1.6zM180.3 141.7l.4 1.5h-.8zM179.9 134.2h.8l-.4 1.6zM111.6 96.5h.8l-.4 1.5zM112 107.6l.4 1.6h-.8zM61 89.2l1.6 .3-1.6 .4zM92.5 89.5l1.6-.3v.7z" fill="#f0f"/>
<text font-size="4.2" x="3.5" y="8.3">REVISION DG</text>
<text font-size="3.9" x="215.3" y="206.6">FW-XX-XX-XX-D-XXX-XXX-XX-X-XX</text>
<g font-size="3.4">
<text x="129.8" y="67.7">IN-PROCESS 2</text>
<text x="216.3" y="69.8">IN-PROCESS 3</text>
<text x="139.6" y="77.5">FIG 4</text>
<text x="38.3" y="80.5">IN-PROCESS 1</text>
<text x="124.1" y="138.1">FIG 5</text>
<text x="78.3" y="202.8">FIG 3</text>
</g>
<text font-size="3" x="218.9" y="211.4">BRATCHER 11-03-1994</text>
<g font-size="2.8">
<text x="120.6" y="143.9">-ES OPTION</text>
<text x="121.5" y="141">SCALE 2:1</text>
<text x="213.6" y="199.7">.050 x .050 SURFACE MOUNT BOARD SPACERS</text>
</g>
<g font-size="2.7" fill="#f0f">
<text x="128.3" y="11.1">.248[6.30] - .610[15.49]</text>
<text x="212" y="13.4">.248[6.30] - .610[15.49]</text>
<text x="22.4" y="21.2">.065</text>
<text x="29.3" y="21.2">1.65</text>
<text x="36.9" y="21.2">MIN</text>
<text x="115.8" y="19.1">.065</text>
<text x="117.2" y="22.2">(SEE NOTE 12)</text>
<text x="122.7" y="19.1">1.65</text>
<text x="130.3" y="19.1">MIN</text>
<text x="199.7" y="20.3">.065</text>
<text x="200.7" y="23.5">(SEE NOTE 12)</text>
<text x="206.6" y="20.3">1.65</text>
<text x="213.5" y="20.3">MIN</text>
<text x="7.1" y="29.5">.099</text>
<text x="14" y="29.5">2.51</text>
<text x="23.7" y="24.4">(SEE NOTE 12)</text>
<text x="105.1" y="27.4">.099</text>
<text x="111.9" y="27.4">2.51</text>
<text x="189.3" y="28.6">.099</text>
<text x="196.2" y="28.6">2.51</text>
<text x="8.6" y="32.7">REF (TYP)</text>
<text x="101.5" y="35.9">&quot;F&quot;</text>
<text x="106.6" y="30.6">REF (TYP)</text>
<text x="190.8" y="31.8">REF (TYP)</text>
<text x="66.9" y="40.4">BOARD SPACE - .050[1.27]</text>
<text x="185.7" y="37.1">&quot;F&quot;</text>
<text x="156.1" y="46.9">.149</text>
<text x="168.2" y="46.9">3.78</text>
<text x="239" y="49.8">.115</text>
<text x="251" y="49.8">2.92</text>
<text x="14.7" y="59.5">.125±.010</text>
<text x="28.3" y="59.5">3.18±0.25</text>
<text x="20.6" y="62.7">(SEE NOTE 4)</text>
<text x="159" y="63.4">.229±.010</text>
<text x="172.6" y="63.4">5.82±0.25</text>
<text x="243.4" y="63.8">.229±.010</text>
<text x="257" y="63.8">5.82±0.25</text>
<text x="100" y="90.5">No OF POSITIONS x .050[1.27] + .101[2.57]</text>
<text x="154.7" y="90.5">34.32</text>
<text x="163.9" y="90.5">±.008[.20]</text>
<text x="102.6" y="103.8">.188</text>
<text x="109.4" y="103.8">4.78</text>
<text x="117.1" y="103.8">REF</text>
<text x="99" y="116.5">.265</text>
<text x="105.8" y="116.5">6.73</text>
<text x="113.5" y="116.5">REF (TYP)</text>
<text x="98.4" y="126.1">.168</text>
<text x="103.4" y="129.3">REF</text>
<text x="105.2" y="126.1">4.27</text>
<text x="141.6" y="133">&quot;C&quot;</text>
<text x="168.6" y="139.4">.115</text>
<text x="180.3" y="139.4">2.92</text>
<text x="21.2" y="156.5">((NO OF POS X .025[.635] - .100[2.54])±.010[.25]</text>
<text x="43.9" y="161.3">.200</text>
<text x="50.8" y="161.3">5.08</text>
<text x="58.4" y="161.3">REF</text>
<text x="144.6" y="160.7">&quot;E&quot; REF</text>
<text x="31.7" y="173.6">.160</text>
<text x="38.6" y="173.6">4.06</text>
<text x="46.2" y="173.6">REF</text>
<text x="144.5" y="181.3">.317</text>
<text x="151.3" y="181.3">8.05</text>
<text x="159" y="181.3">REF</text>
</g>
<g font-size="2.7">
<text x="64.7" y="18.6">FTSH-XX-D</text>
<text x="265.3" y="49.6">C</text>
<text x="66.2" y="63.3">FTSH-XX-D</text>
<text x="63.4" y="70.4">T-1S15-XX-X</text>
<text x="26.4" y="75.7">NOTE: SHEAR TAILS TO DIM SHOWN.</text>
<text x="109.4" y="80.5">DIFFERENT AS SHOWN, OTHERWISE THE SAME AS FIG 1</text>
<text x="173.6" y="119.3">ES-FTSH</text>
<text x="93.9" y="146.7">DIFFERENT AS SHOWN, OTHERWISE THE SAME AS FIG 1</text>
<text x="105.6" y="149.5">9 POSITION MINIMUM (SEE NOTE 8)</text>
<text x="112.9" y="201.1">SHOWN WITH LEAD STYLE -03</text>
<text x="67.2" y="205.7">(PICK AND PLACE PAD)</text>
<text x="67.7" y="208.5">(5 POSITION MINIMUM)</text>
<text x="212.4" y="211.5">BY:</text>
<text x="255" y="211.4">SHEET 2 OF 4</text>
</g>
<g font-size="2" fill="#f0f">
<text x="161.4" y="45.4">+.005</text>
<text x="161.6" y="47.8">-.000</text>
<text x="173.4" y="45.4">+0.13</text>
<text x="174.6" y="47.8">0.00</text>
<text x="244.3" y="48.4">+.005</text>
<text x="244.5" y="50.8">-.001</text>
<text x="256.3" y="48.4">+0.13</text>
<text x="256.5" y="50.8">-0.03</text>
<text x="173.9" y="138.3">+.005</text>
<text x="174.1" y="140.3">-.001</text>
<text x="185.5" y="138.3">+0.13</text>
<text x="185.8" y="140.3">-0.03</text>
</g>
<g font-size="1.9">
<text x="222.9" y="188.6">520 PARK EAST BLVD, NEW ALBANY, IN 47150</text>
<text x="222.9" y="191">PHONE: 812-944-6733</text>
<text x="245.5" y="191">FAX: 812-948-5047</text>
<text x="222.9" y="193.4">e-Mail</text>
<text x="230" y="193.4">info@SAMTEC.com</text>
<text x="251.1" y="193.4">code 55322</text>
</g>
<g font-size="1.8">
<text x="212.3" y="196.4">DESCRIPTION:</text>
<text x="212.4" y="202.9">DWG. NO.</text>
</g>
<g font-size="1.7">
<text x="177.8" y="177.8">*</text>
<text x="185.8" y="177.4">PROPRIETARY NOTE</text>
<text x="208" y="177.8">*</text>
<text x="181.7" y="198.3">DO NOT SCALE DRAWING</text>
<text x="186.2" y="204.3">SHEET SCALE: 4:1</text>
<text x="106.3" y="211.5">F:\DWG\SW\Exisprod\Assembly\050\FW-XX-XX-XX-D-XXX-XXX-XX-X-XX-ASM.slddrw</text>
</g>
<g font-size="1.4" fill="#1f497d">
<text x="177.1" y="179.4">THIS DOCUMENT CONTAINS CONFIDENTIAL AND</text>
<text x="177.1" y="181.2">PROPRIETARY INFORMATION AND ALL DESIGN,</text>
<text x="177.1" y="183">MANUFACTURING, REPRODUCTION, USE, PATENT RIGHTS</text>
<text x="177.1" y="184.8">AND SALES RIGHTS ARE EXPRESSLY RESERVED BY SAMTEC,</text>
<text x="177.1" y="186.6">INC. THIS DOCUMENT SHALL NOT BE DISCLOSED, IN WHOLE</text>
<text x="177.1" y="188.4">OR PART, TO ANY UNAUTHORIZED PERSON OR ENTITY NOR</text>
<text x="177.1" y="190.2">REPRODUCED, TRANSFERRED OR INCORPORATED IN ANY</text>
<text x="177.1" y="192">OTHER PROJECT IN ANY MANNER WITHOUT THE EXPRESS</text>
<text x="177.1" y="193.8">WRITTEN CONSENT OF SAMTEC, INC.</text>
</g>
</svg>
